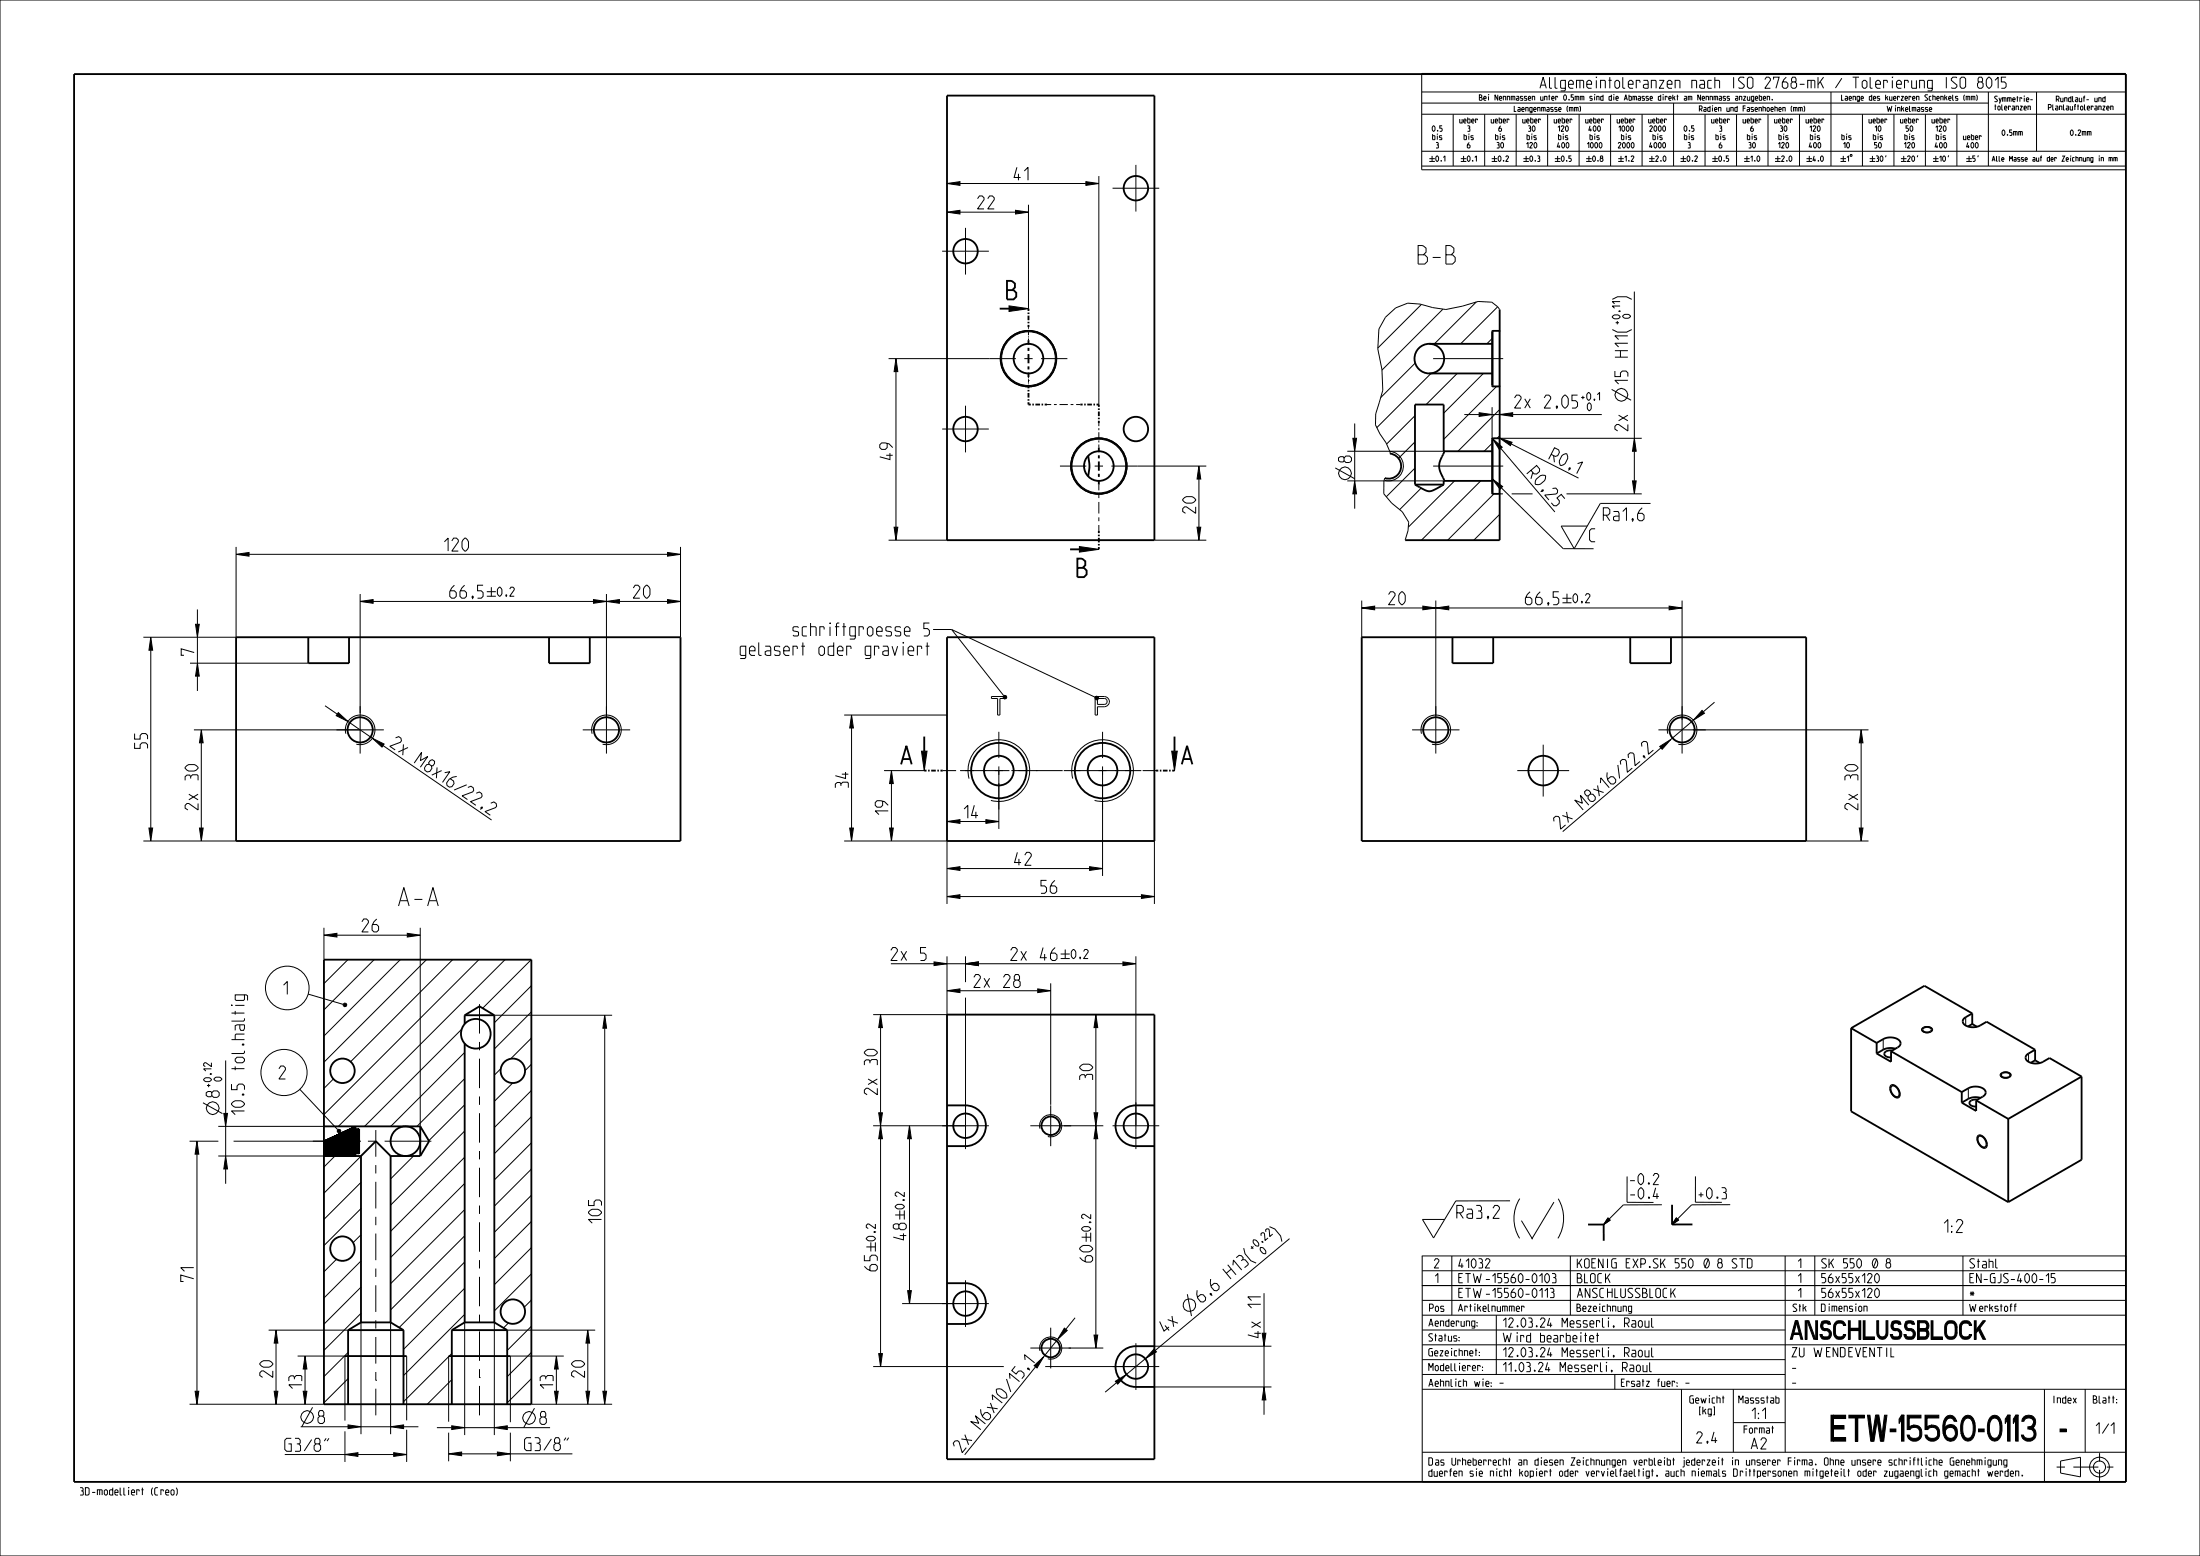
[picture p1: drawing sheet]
<svg xmlns="http://www.w3.org/2000/svg" width="594mm" height="420mm" viewBox="0 0 594 420" stroke-linecap="round" stroke-linejoin="round" font-family="sans-serif">
<g fill="#000">
<path d="M255.7 57.3l3.5-.5v1zM255.7 49.5l3.5-.5v1zM274.2 56.8l3.5 .5-3.5 .5zM293.2 49l3.5 .5-3.5 .5zM241.9 96.8l.5 3.5h-1zM272.4 82.6l5.3 .7-5.3 .8zM399.4 111.4l3.5 .5-3.5 .5zM403 118.4l2.6 2.3-.8 .7zM404.9 118.3l3.4 1.1-.5 .9zM404.9 111.9l3.5-.5v1zM441.3 118.3l.5 3.5h-1zM323.7 125.8l.5 3.5h-1z"/>
<path d="M365.8 129.8l.5 3.5h-1zM365.3 118.3h1l-.5 3.5zM402.9 129.2l2.8 2.1-.7 .7zM440.8 129.8h1l-.5 3.5zM63.7 149.6l3.5-.5v1zM180.2 149.1l3.5 .5-3.5 .5zM241.4 142.3h1l-.5 3.5zM291.4 147.5l5.3 .8-5.3 .7zM323.2 142.3h1l-.5 3.5zM40.7 172l.5 3.5h-1zM52.8 168.5h1l-.5 3.5zM53.3 179l.5 3.5h-1z"/>
<path d="M97.2 162.3l3.5-.5v1zM160.2 161.8l3.5 .5-3.5 .5zM163.7 162.3l3.5-.5v1zM180.2 161.8l3.5 .5-3.5 .5zM367.7 164.1l3.5-.5v1zM384.2 163.6l3.5 .5-3.5 .5zM387.7 164.1l3.5-.5v1zM450.7 163.6l3.5 .5-3.5 .5zM54.4 197l.5 3.5h-1zM91.3 192.4l2.6 2.3-3.1-1.5zM100.5 199.3l3.2 1.5-.6 .9zM229.9 193l.5 3.5h-1z"/>
<path d="M270.9 188l.3-.3 .4 .1 .2 .4-.2 .4-.4 .1-.3-.3zM295.7 188.2l.3-.3 .4 .1 .2 .4-.2 .4-.4 .1-.3-.3zM448.1 201.5l3-1.9-2.3 2.6zM459.5 191.8l.7 .7-3 1.9zM502.5 197l.5 3.5h-1zM240.7 208l.5 3.5h-1zM248.8 202.8h1.5l-.8 5.2zM316.4 202.8h1.5l-.8 5.2zM40.2 223.5h1l-.5 3.5zM53.9 223.5h1l-.5 3.5zM229.4 223.5h1l-.5 3.5zM240.2 223.5h1l-.5 3.5z"/>
<path d="M255.7 221.7l3.5-.5v1zM255.7 234.4l3.5-.5v1zM266.2 221.2l3.5 .5-3.5 .5zM294.2 233.9l3.5 .5-3.5 .5zM502 223.5h1l-.5 3.5zM87.5 252.4l3.5-.5v1zM110 251.9l3.5 .5-3.5 .5zM255.7 242l3.5-.5v1zM308.2 241.5l3.5 .5-3.5 .5zM92.7 271l.3-.2 .4 .1 .2 .3-.2 .4-.4 .1-.3-.2zM163.3 274l.5 3.5h-1zM237.8 273.9l.5 3.5h-1z"/>
<path d="M252.2 259.6l3.5 .5-3.5 .5zM255.7 267.4l3.5-.5v1zM260.7 260.1l3.5-.5v1zM280.2 266.9l3.5 .5-3.5 .5zM295.9 273.9l.5 3.5h-1zM303.2 259.6l3.5 .5-3.5 .5zM53.2 308l.5 3.5h-1zM60.9 312l.5 3.5h-1zM60.4 300.5h1l-.5 3.5zM91.1 305.1l.3-.3 .4 .1 .2 .4-.2 .4-.4 .1-.3-.3zM237.3 300.4h1l-.5 3.5zM237.8 303.9l.5 3.5h-1z"/>
<path d="M245.6 303.9l.5 3.5h-1zM295.4 300.4h1l-.5 3.5zM295.9 303.9l.5 3.5h-1zM434.2 328.8l.5 .6-1.7 1.1zM452.6 328.7l.6 .6-1.7 1.2zM74.5 359l.5 3.5h-1zM158.7 359l.5 3.5h-1zM245.1 348.4h1l-.5 3.5zM52.7 375.5h1l-.5 3.5zM74 375.5h1l-.5 3.5zM81.9 375.5h1l-.5 3.5zM82.4 366l.5 3.5h-1z"/>
<path d="M149.7 375.5h1l-.5 3.5zM150.2 366l.5 3.5h-1zM158.2 375.5h1l-.5 3.5zM162.8 375.5h1l-.5 3.5zM237.3 365.4h1l-.5 3.5zM287.4 358.5l.8 .6-2.6 2.4zM295.4 360.4h1l-.5 3.5zM301.1 372.8l3.1-1.8-2.4 2.6zM311.6 364.1l.6 .8-3 1.9zM340.8 359.9h1l-.5 3.5zM341.3 374.4l.5 3.5h-1zM93.1 392.6l3.5-.5v1z"/>
<path d="M94 384.6l3.5 .5-3.5 .5zM105.5 385.1l3.5-.5v1zM106.3 392.1l3.5 .5-3.5 .5zM121.1 392.4l3.5-.5v1zM122 384.9l3.5 .5-3.5 .5zM133.5 385.4l3.5-.5v1zM134.3 391.9l3.5 .5-3.5 .5z"/>
</g>
<g fill="none" stroke="#000" stroke-width=".27">
<path d="M0 0h594v420h-594zM383.9 19.8h190v26h-190zM383.9 30.8h190M383.9 27.8h153M383.9 24.8h190M392.4 30.8v14M400.9 30.8v14M409.4 30.8v14M417.9 30.8v14M426.4 30.8v14M434.9 30.8v14M443.4 30.8v14"/>
<path d="M451.9 27.8v17M460.4 30.8v14M468.9 30.8v14M477.4 30.8v14M485.9 30.8v14M494.4 24.8v20M502.9 30.8v14M511.4 30.8v14M519.9 30.8v14M528.4 30.8v14M536.9 24.8v20M549.9 24.8v16"/>
<path d="M255.7 57.3l3.5-.5v1zM255.7 49.5l3.5-.5v1zM259.2 57.3h15M259.2 49.5h34M274.2 56.8l3.5 .5-3.5 .5zM277.7 55.3v28M293.2 49l3.5 .5-3.5 .5zM296.7 47.5v61.7M383.9 44.8h190M383.9 40.8h190M385.9 42.8h1.5M385.9 43.6h1.5"/>
<path d="M386.7 42.1v1.5M387.8 42.3l.3-.2 .3 .4v.6l-.3 .5-.4-.5zM389.1 43.3l.1 .2zM389.7 42.5l.4-.4v1.5M394.4 42.8h1.5M394.4 43.6h1.5M395.2 42.1v1.5M396.3 42.3l.3-.2 .3 .4v.6l-.3 .5-.4-.5zM397.6 43.3l.1 .2zM398.2 42.5l.4-.4v1.5M402.8 42.8h1.5M402.8 43.6h1.5"/>
<path d="M403.5 42.1v1.5M404.8 42.1l.5 .4v.6l-.4 .5-.4-.5v-.6zM405.9 43.3l.1 .2zM406.5 42.4l.3-.3 .5 .2-.8 1.3h.8M411.3 42.8h1.5M411.3 43.6h1.5M412.1 42.1v1.5M413.2 42.3l.3-.2 .3 .4v.6l-.3 .5-.4-.5zM414.5 43.3l.1 .2zM415.1 42.1h.4l.2 .2-.2 .4M415.3 42.7l.4 .2v.6l-.6 .1M419.8 42.8h1.5"/>
<path d="M419.8 43.6h1.5M420.6 42.1v1.5M421.7 42.3l.3-.2 .3 .4v.6l-.3 .5-.4-.5zM423 43.3l.1 .2zM424.2 42.1h-.6v.6h.4l.2 .2v.5l-.2 .2h-.4M428.3 42.8h1.5M428.3 43.6h1.5M429 42.1v1.5M430.1 42.3l.3-.2 .4 .4v.6l-.4 .5-.4-.5zM431.4 43.3l.1 .2zM432.3 42.7l-.2-.4 .5-.2 .1 .2-.1 .4 .2 .2v.5l-.2 .2-.6-.2v-.5l.6-.2M436.9 42.8h1.5"/>
<path d="M436.9 43.6h1.5M437.7 42.1v1.5M438.7 42.5l.4-.4v1.5M439.8 43.3v.2zM440.4 42.4l.2-.3 .5 .2-.7 1.3h.7M445.3 42.8h1.5M445.3 43.6h1.5M446 42.1v1.5M447 42.4l.2-.3 .6 .2-.8 1.3h.8M448.4 43.3l.1 .2zM449.1 42.3l.4-.2 .3 .4v.6l-.3 .5-.5-.5zM453.8 42.8h1.5"/>
<path d="M453.8 43.6h1.5M454.5 42.1v1.5M455.6 42.3l.3-.2 .4 .4v.6l-.4 .5-.4-.5zM456.9 43.3l.1 .2zM457.5 42.4l.3-.3 .5 .2-.8 1.3h.8M462.3 42.8h1.5M462.3 43.6h1.5M463.1 42.1v1.5M464.2 42.3l.3-.2 .3 .4v.6l-.3 .5-.4-.5zM465.5 43.3l.1 .2zM466.7 42.1h-.6v.6h.4l.2 .2v.5l-.2 .2h-.4M470.9 42.8h1.5"/>
<path d="M470.9 43.6h1.5M471.7 42.1v1.5M472.7 42.5l.4-.4v1.5M473.8 43.3v.2zM474.5 42.3l.3-.2 .3 .4v.6l-.3 .5-.4-.5zM479.3 42.8h1.5M479.3 43.6h1.5M480 42.1v1.5M481 42.4l.2-.3 .6 .2-.8 1.3h.8M482.4 43.3l.1 .2zM483.1 42.3l.4-.2 .3 .4v.6l-.3 .5-.5-.5zM487.8 42.8h1.5"/>
<path d="M487.8 43.6h1.5M488.5 42.1v1.5M489.8 42.1l-.3 1.2h.8M490 42.8v.8M490.9 43.3l.1 .2zM491.6 42.3l.4-.2 .3 .4v.6l-.3 .5-.5-.5zM496.9 42.8h1.5M496.9 43.6h1.5M497.7 42.1v1.5M498.7 42.5l.4-.4v1.5M499.5 41.8l.4-.1 .1 .4-.3 .1zM504.8 42.8h1.5"/>
<path d="M504.8 43.6h1.5M505.6 42.1v1.5M506.6 42.1h.4l.2 .2-.2 .4M506.8 42.7l.4 .2v.6l-.6 .1M507.7 42.3l.4-.2 .3 .4v.6l-.3 .5-.5-.5zM509.2 41.9l-.1 .5M513.3 42.8h1.5M513.3 43.6h1.5M514 42.1v1.5M515 42.4l.2-.3 .6 .2-.8 1.3h.8M516.3 42.3l.3-.2 .3 .4v.6l-.3 .5-.4-.5zM517.8 41.9l-.2 .5"/>
<path d="M521.9 42.8h1.5M521.9 43.6h1.5M522.7 42.1v1.5M523.7 42.5l.4-.4v1.5M524.6 42.3l.4-.2 .3 .4v.6l-.3 .5-.5-.5zM526.1 41.9l-.1 .5M530.9 42.8h1.5M530.9 43.6h1.5M531.6 42.1v1.5M533.3 42.1h-.7v.6h.5l.2 .2v.5l-.2 .2h-.5M534.1 41.9l-.1 .5M441.3 78.7v39.6"/>
<path d="M241.9 96.8l.5 3.5h-1zM272.4 82.6l5.3 .7-5.3 .8zM274.3 96.8h-34.4M276.6 96.8h2.2M277.7 88.3v.5M277.7 89v.3M277.7 89.6v.9M277.7 90.8v.3M277.7 91.4v.4M281.1 96.8h7.1M382.1 98l-9.3 9.3M383.8 82.2l-11.8 11.7"/>
<path d="M389.6 83.4l-16.5 16.5M398.6 81.5l-11.3 11.3M402.9 91.4l-1.5 1.4M403.1 89.3v15M404.4 82.8l-10 10M404.4 82.8l-1.6-1.2-3.7-.2-4.3 1.2-4.4 .9-3.6-.5-3.4-.9-3.3-.3-3.3 1.3-2.7 2.5-1.8 3.2-.3 5.4 1.1 5.5 .3 5.6-2 6.4v3l1.2 2.4 1.6 2.4 1.1 2.6v.3M404.4 82.8l.5 .7M404.8 89.3v15M241.9 100.3v42M277.7 102.7h.1M277.7 101.8v.3M277.7 102.3v.2"/>
<path d="M277.7 102.7v.6M277.7 103.5v.2M277.7 103.9v.3M282.7 109.2h1.1M284.6 109.2h.7M286.1 109.2h2.2M289.1 109.2h.7M290.6 109.2h1.1M296.7 114.2v.8M296.7 115.6v.5M296.7 116.7v1.6M296.7 118.9v.5"/>
<path d="M296.7 120v.8M365.3 118.3h1l-.5 3.5zM365.8 114.3v4M382 112.2l-7.6 7.7M382 119.3l-4.4 4.4M386.4 100.8l-14.7 14.6M393.4 100.8l-8.4 8.4M395.4 111.9h4M399.4 111.4l3.5 .5-3.5 .5zM400.5 100.8l-10.7 10.7M402.9 119.7l-2.2 2.1M402.9 111.9h2"/>
<path d="M402.9 109.9v8.7M403 118.4l2.6 2.3-.8 .7zM403.1 118.3v15M404.1 104.3l-14.3 14.3M404.8 118.3v15M404.9 118.3l3.4 1.1-.5 .9zM404.9 111.9l3.5-.5v1zM404.9 110.5l-11.2 11.3M404.9 117.6l-.7 .7M404.9 118.3h38.4M408 119.8l18.2 9.3M408.4 111.9h24.1"/>
<path d="M435.1 105.1l5.3 2.9M437 112.1l2.5 1.5M439.5 114.6v1.7l-2.5-1.7h-.5l-.5 .5v.7l.8 .5M439.5 112.1l-2.5 1.5M441.3 118.3l.5 3.5h-1zM286.2 125.8h7.1M295.6 125.8h2.2M296.7 130.8v1.6M296.7 133.4v1M296.7 135.5v3.1M296.7 139.6v1.1M300.1 125.8h25.6"/>
<path d="M323.7 125.8l.5 3.5h-1zM323.7 129.3v13M360.5 126.3l5.3 2.9M363.8 129.8h26M363.8 121.8h26M365.8 129.8l.5 3.5h-1zM365.8 121.8v8M365.8 133.3v4M373.9 129l-.2 .8-.1 3.5 2.1 2.5 2.9 2.4 1.8 2.7-.2 2.4-.8 2.5M375.2 121.8a4 4 0 0 1 3.7 4.7 4 4 0 0 1-5 3.2M382 126.3l-7.7 7.8M383.7 131.8l-5.8 5.8"/>
<path d="M392.7 129.8l-12.5 12.5M399.8 129.8l-16 16M402.9 129.2l2.8 2.1-.7 .7zM402.9 129.2v.6M403.4 133.3l-12.5 12.5M404.9 138.8l-7 7M404.9 133.3h.9M405.2 121l14.6 17.2M405.4 131.7l16.7 16.4h8.2M408.1 133.3h5.7M423 133.3h20.3M440.8 129.8h1l-.5 3.5z"/>
<path d="M441.3 121.8v8M445.6 135.9h-13.5l-7.1 12.2-3.5-6.1h7.1M63.7 149.6l3.5-.5v1zM63.7 147.6v24.4h-25M67.2 149.6h113M131.4 159.7h2.5M180.2 149.1l3.5 .5-3.5 .5zM183.7 147.6v24.4M239.9 145.8h15.8M241.4 142.3h1l-.5 3.5zM291.4 147.5l5.3 .8-5.3 .7zM296.7 141.7v1.6"/>
<path d="M311.7 145.8h14M323.2 142.3h1l-.5 3.5zM40.7 172l.5 3.5h-1zM40.7 175.5v48M51.3 179h31.9M52.8 168.5h1l-.5 3.5zM53.3 179l.5 3.5h-1zM53.3 164.5v4M53.3 172v7M97.2 162.3l3.5-.5v1zM97.2 160.3v32.2M97.2 162.3h66.5"/>
<path d="M131.4 160.9h2.5M160.2 161.8l3.5 .5-3.5 .5zM163.7 162.3l3.5-.5v1zM163.7 160.3v34.1M167.2 162.3h13M180.2 161.8l3.5 .5-3.5 .5zM367.7 164.1l3.5-.5v1zM367.7 162.1v9.9M367.7 164.1h20M384.2 163.6l3.5 .5-3.5 .5zM387.7 164.1l3.5-.5v1zM387.7 162.1v31.2"/>
<path d="M391.2 164.1h59.5M421.9 161.5h2.4M421.9 162.7h2.4M450.7 163.6l3.5 .5-3.5 .5zM454.2 162.1v32.2M52.4 197h44.8M53.3 182.5v4M54.4 197l.5 3.5h-1zM87.8 190.5l3.3 2.3M91.3 192.4l2.6 2.3-3.1-1.5zM93.4 198a4 4 0 0 1 3.5-5 4 4 0 0 1 4.3 4.4 4 4 0 0 1-5 3.5M93.9 194.7l6.6 4.6"/>
<path d="M100.5 199.3l3.2 1.5-.6 .9zM159.9 198a4 4 0 0 1 3.5-5 4 4 0 0 1 4.3 4.4 4 4 0 0 1-5 3.5M227.9 193h27.8M229.9 193l.5 3.5h-1zM229.9 196.5v27M267.7 188h3.9v.5h-1.6v4.5h-.6v-4.5h-1.7zM270.9 188l.3-.3 .4 .1 .2 .4-.2 .4-.4 .1-.3-.3zM271 187.8l-14.1-17.9 38.8 18.3M295.7 188.2l.3-.3 .4 .1 .2 .4-.2 .4-.4 .1-.3-.3zM295.7 188h2.5a1.38 1.38 0 0 1 1.4 1.4 1.38 1.38 0 0 1-1.4 1.4h-1.9v2.2h-.6zM296.3 188.5h2a.82 .82 0 0 1 .6 .8 .82 .82 0 0 1-.6 .8h-2zM383.8 198a4 4 0 0 1 3.5-5 4 4 0 0 1 4.3 4.4 4 4 0 0 1-5 3.5"/>
<path d="M450.3 198a4 4 0 0 1 3.5-5 4 4 0 0 1 4.3 4.4 4 4 0 0 1-5 3.5M457.1 197h47.4M457.2 194.4l-6.1 5.2M459.5 191.8l.7 .7-3 1.9zM462.9 189.5l-3 2.6M502.5 197l.5 3.5h-1zM54.4 200.5v23M103.4 201.2l29.3 20.1M238.7 208h10.8M240.7 208l.5 3.5h-1zM240.7 211.5v12M248.8 202.8h1.5l-.8 5.2z"/>
<path d="M254.5 208h3.6M260.5 208h2.4M261.6 210.2a8.3 8.3 0 0 1 7.4-10.5 8.3 8.3 0 0 1 9 9 8.3 8.3 0 0 1-10.5 7.4M265.3 208h7.2M269.7 208v15.7M274.9 208h2.4M279.7 208h7.2M289.3 208h2.4M289.6 210.2a8.3 8.3 0 0 1 7.4-10.5 8.3 8.3 0 0 1 9 9 8.3 8.3 0 0 1-10.5 7.4M294.1 208h7.2M297.7 208v28.4M303.7 208h2.4"/>
<path d="M308.5 208h3.6M316.4 202.8h1.5l-.8 5.2zM448.1 201.5l3-1.9-2.3 2.6zM448.5 201.9l-26.6 22.6M502.5 200.5v23M38.7 227h25M40.2 223.5h1l-.5 3.5zM53.9 223.5h1l-.5 3.5zM227.9 227h27.8v17M229.4 223.5h1l-.5 3.5zM240.2 223.5h1l-.5 3.5zM255.7 221.7l3.5-.5v1z"/>
<path d="M255.7 234.4l3.5-.5v1zM259.2 234.4h35M259.2 221.7h7M266.2 221.2l3.5 .5-3.5 .5zM294.2 233.9l3.5 .5-3.5 .5zM311.7 227v17M487.7 227h16.8M502 223.5h1l-.5 3.5zM87.5 252.4l3.5-.5v1zM87.5 250.4v8.6M91 252.4h19M93.9 259l-6.4 6.5"/>
<path d="M101 259l-13.5 13.6M108.1 259l-20.6 20.6M110 251.9l3.5 .5-3.5 .5zM113.5 250.4v53.6M115.1 259l-27.6 27.7M122.2 259l-27.5 27.6M129.3 259l-41.8 41.9M136.4 259l-45 45M143.4 259l-13.1 13.1M252.2 259.6l3.5 .5-3.5 .5zM255.7 242l3.5-.5v1zM255.7 258.1v15.8h-19.9"/>
<path d="M259.2 242h49M260.7 258.1v7M286.4 257.5h2.4M286.4 258.7h2.4M287.6 256.3v2.4M303.2 259.6l3.5 .5-3.5 .5zM306.7 258.1v45.8M308.2 241.5l3.5 .5-3.5 .5zM83.2 268.3l9.5 2.8M92.7 271l.3-.2 .4 .1 .2 .3-.2 .4-.4 .1-.3-.2zM124.7 277.8l-26.3 26.2M133.5 274h31.8"/>
<path d="M143.5 266.1l-10 10M143.5 273.1l-10 10M163.3 274l.5 3.5h-1zM163.3 277.5v98M237.8 273.9l.5 3.5h-1zM237.8 277.4v23M240.5 260.1h20.2M255.7 267.4l3.5-.5v1zM259.2 267.4h21M260.7 260.1l3.5-.5v1zM260.7 269.3v30.5M264.2 260.1h39"/>
<path d="M280.2 266.9l3.5 .5-3.5 .5zM283.7 265.4v32.8M295.9 273.9l.5 3.5h-1zM295.9 277.4v23M519.1 277.5l.7-.4h1.1l.7 .4 .2 .6-.7 .6h-1.4l-.8-.6zM530.7 274.6v2.2M54.8 297.7l5.3 2.9M60.9 286.3v14.2M81 294l10.2 10.9M90 291.2l-2.5 2.6M125.5 284.1l-20 19.9M125.5 291.1l-12.9 12.9"/>
<path d="M125.5 298.2l-9.7 9.7M135.2 288.5l-1.7 1.7M138.4 292.3l-4.9 5M143.5 280.2l-5.6 5.6M143.5 287.3l-1.7 1.7M143.5 294.4l-10 10M508.5 280.5v2.8M510.5 293l.4-.2h.5l1 .9 .6 1.4v.9l-.4 .3-1-.1-.9-1-.4-1.1zM531.4 293.8v2.8M540.3 289.7l.7-.3h1.1l.8 .4 .1 .6-.6 .5-1.5 .1-.8-.6zM547.7 284.4v2.2M51.2 308h7.8"/>
<path d="M53.2 308l.5 3.5h-1zM53.2 311.5v64M58.9 312h28.6M58.9 304h28.6M60.4 300.5h1l-.5 3.5zM60.9 312l.5 3.5h-1zM60.9 304v8M60.9 315.5v4M63.1 308h34.4M87.5 309.2l9.5-4.5-9.5 4.6M90.4 312l-2.9 3M91.1 305.1l.3-.3 .4 .1 .2 .4-.2 .4-.4 .1-.3-.3z"/>
<path d="M96 304l-8.5 4M96 304.1l-8.5 4M96 304.1l-8.5 4.1M96 304.2l-8.5 4M96 304.3l-8.5 4M96 304.4l-8.5 4M96 304.4l-8.5 4.1M96 304.5l-8.5 4M96 304.6l-8.5 4M96 304.7l-8.5 4M96 304.7l-8.5 4.1M96 311.4l-1.5 .6"/>
<path d="M96 311.4l-1.3 .6M96 311.5l-1.2 .5M96 311.6l-1 .4M96 311.7l-.8 .3M96 311.7l-.7 .3M96 311.8l-.5 .2M96 311.9l-.4 .1M96 312h-.2M96 312h.1M97 304.9l-9.5 4.5M97 305l-9.5 4.5M97 305.1l-9.5 4.5"/>
<path d="M97 305.2l-9.5 4.5M97 305.3l-9.5 4.5M97 305.4l-9.5 4.5M97 305.5l-9.5 4.5M97 305.6l-9.5 4.5M97 305.7l-9.5 4.5M97 305.8l-9.5 4.5M97 305.9l-9.5 4.5M97 306l-9.5 4.5M97 306.1l-9.5 4.5M97 306.2l-9.5 4.5M97 306.3l-9.5 4.5"/>
<path d="M97 306.4l-9.5 4.5M97 306.5l-9.5 4.5M97 306.6l-9.5 4.5M97 306.7l-9.5 4.5M97 306.8l-9.5 4.5M97 306.9l-9.5 4.5M97 307l-9.5 4.5M97 307.1l-9.5 4.5M97 307.2l-9.5 4.5M97 307.3l-9.5 4.5M97 307.4l-9.5 4.5M97 307.5l-9.5 4.5"/>
<path d="M97 307.6l-9.5 4.4M97 307.7l-9.4 4.3M97 307.8l-9.2 4.2M97 307.8l-9 4.2M97 307.9l-8.9 4.1M97 308l-8.7 4M97 308.1l-8.5 3.9M97 308.1l-8.4 3.9M97 308.2l-8.2 3.8M97 308.3l-8.1 3.7M97 308.4l-7.9 3.6M97 308.4l-7.8 3.6"/>
<path d="M97 308.5l-7.6 3.5M97 308.6l-7.4 3.4M97 308.7l-7.3 3.3M97 308.7l-7.1 3.3M97 308.8l-7 3.2M97 308.9l-6.8 3.1M97 309l-6.6 3M97 309l-6.5 3M97 309.1l-6.3 2.9M97 309.2l-6.2 2.8M97 309.3l-6 2.7M97 309.3l-5.8 2.7"/>
<path d="M97 309.4l-5.7 2.6M97 309.5l-5.5 2.5M97 309.6l-5.4 2.4M97 309.6l-5.2 2.4M97 309.7l-5 2.3M97 309.8l-4.9 2.2M97 309.8l-4.7 2.2M97 309.9l-4.6 2.1M97 310l-4.4 2M97 310.1l-4.2 1.9M97 310.1l-4.1 1.9M97 310.2l-3.9 1.8"/>
<path d="M97 310.3l-3.8 1.7M97 310.4l-3.6 1.6M97 310.4l-3.4 1.6M97 310.5l-3.3 1.5M97 310.6l-3.1 1.4M97 310.7l-3 1.3M97 310.7l-2.8 1.3M97 310.8l-2.6 1.2M97 310.9l-.9 .4M97 311l-.7 .3M97 311l-.6 .3M97 311.1l-.4 .2"/>
<path d="M97 311.2l-.3 .1M97 311.3h-.2M97.5 312.1l-10 10M97.5 319.1l-10 10M111.6 312l-6.1 6.2M125.5 305.3l-20 20M125.5 312.4l-20 20M125.5 319.4l-20 20M143.5 301.4l-10 10M143.5 308.5l-10 10M143.5 315.6l-10 10M235.8 303.9h24.9"/>
<path d="M237.3 300.4h1l-.5 3.5zM237.8 303.9l.5 3.5h-1zM237.8 303.9v65M245.6 303.9l.5 3.5h-1zM245.6 307.4v41M280.8 304.6a3 3 0 0 1 2.6-3.7 3 3 0 0 1 3.3 3.2 3 3 0 0 1-3.8 2.7M287.2 303.9h10.7M295.4 300.4h1l-.5 3.5zM295.9 303.9l.5 3.5h-1zM295.9 303.9v60M439.3 317.5v7l7.1 .1M457.8 317.5v7h7.1"/>
<path d="M534 306.6l.4-.3 .5 .1 1 .8 .6 1.4v.9l-.3 .4-1-.1-1-1-.4-1.1zM90.8 339.9l-3.3 3.4M97.5 326.2l-10 10M97.5 333.3l-2.2 2.1M125.5 326.5l-20 20M125.5 333.6l-20 20M143.5 322.6l-10 10M143.5 329.7l-10 10M143.5 336.8l-10 10M235.1 335.3v2.5M236.4 335.3v2.5M241.7 327.9h2.5"/>
<path d="M242.9 326.7v2.5M244.2 326.7v2.5M292 333.9h2.5M293.3 332.7v2.5M294.5 332.7v2.5M340.5 333.6v-.6l.3-.3 .4 .1 .2 .2 .2 1.8 .8-.6M341.8 332.5l-.1-.5 .4-.3h.4l.2 .3 .1 1.8 .8-.7M348.2 334.3l-36.3 30.2M383.9 339h190.2M384 339v61h190v-61M392 339v16M407.7 324.1l-14.6 .1-6 10-3-5h6"/>
<path d="M410.3 323.5a10.1 10.1 0 0 0 0 10.8M410.8 329.5l3 5M419.6 324.5l-6 10M420.7 323.6a10.3 10.3 0 0 1-.1 10.7M424 339v16M434.2 328.8l.5 .6-1.7 1.1zM448.7 325.2h-10.4l-5.3 5.3M452.6 328.7l.6 .6-1.7 1.2zM467.2 325.2h-10.5l-5.2 5.3M482 339v53M490 339v16M530 339v16"/>
<path d="M72.5 359h21.5M74.5 359l.5 3.5h-1zM97.5 340.4l-10 10M97.5 347.4l-10 10M97.5 354.5l-10 10M97.5 356.9v30.2M105.5 356.9v30.2M125.5 340.6l-17.7 17.7M125.5 347.7l-16.6 16.5M125.5 354.8l-16.6 16.5M125.5 356.9v30.5M133.5 356.9v30.5"/>
<path d="M136.9 359h23.8M137.3 357.1l-1.3 1.3M143.5 343.9l-10 10M143.5 350.9l-2 2M143.5 358l-6.6 6.5M158.7 359l.5 3.5h-1zM243.6 351.9h17.1M245.1 348.4h1l-.5 3.5zM287.4 358.5l.8 .6-2.6 2.4zM290.3 355.7l-2.5 3.1M313.1 356.7l1.2 2.6 1.3-1.1M314.5 357.8l1.2 1.3"/>
<path d="M315.3 356.2l2.7 1M316.4 355.2l.5 2.9M320.6 349.3l1.1 5.9M340.8 359.9h1l-.5 3.5zM341.3 349.1v10.8M383.9 347h190.2M384 343h190M384 359h98M384 355h190M384 351h190M404 355v16M51.2 379h36.3"/>
<path d="M52.7 375.5h1l-.5 3.5zM74 375.5h1l-.5 3.5zM74.5 362.5v13M80.4 366h12.7v17.5M81.9 375.5h1l-.5 3.5zM82.4 366l.5 3.5h-1zM84.4 379.9l-2.9 5.2M94 365l-6.5 6.6M94 372.1l-6.5 6.5M109.8 366v17.4M121.1 366v17.7M122 365.3l-13.1 13.1"/>
<path d="M122 372.4l-6.6 6.6M143.5 365.1l-6.6 6.5M143.5 372.1l-6.6 6.6M143.5 379h21.8M149.7 375.5h1l-.5 3.5zM150.2 366l.5 3.5h-1zM152.2 366h-14.4v17.9M158.2 375.5h1l-.5 3.5zM158.7 362.5v13M162.8 375.5h1l-.5 3.5zM235.8 368.9h35.2M237.3 365.4h1l-.5 3.5z"/>
<path d="M279.6 368.9l-19.1 23.8M280.8 364.6a3 3 0 0 1 2.6-3.7 3 3 0 0 1 3.3 3.2 3 3 0 0 1-3.8 2.7M282.2 368.9h24.5M285.6 361.5l-3.8 4.7M288.5 363.9h9.4M295.4 360.4h1l-.5 3.5zM301.1 372.8l3.1-1.8-2.4 2.6zM301.5 373.2l-3.1 2.6M309.2 366.8l-5 4.2M311.6 364.1l.6 .8-3 1.9zM311.7 374.4h31.6M311.7 363.4h31.6"/>
<path d="M341.3 374.4l.5 3.5h-1zM341.3 363.4v11M341.3 377.9v4M384 375h190M384 371h98M384 367h98M384 363h190M436 371v4M454 375v17M468 375v17M552 375v25M563 375v17"/>
<path d="M76.9 392.6h16.2M81.2 385.1h12.8M93.1 392.6l3.5-.5v1zM93.1 386.3v8.3M94 384.6l3.5 .5-3.5 .5zM96.6 392.6h9.7M97.5 385.1h8M105.5 385.1l3.5-.5v1zM106.3 392.1l3.5 .5-3.5 .5zM109 385.1h4M109.8 385.9v8.7M118 385.4h4"/>
<path d="M121.1 392.4l3.5-.5v1zM121.1 386.7v7.7M122 384.9l3.5 .5-3.5 .5zM124.6 392.4h9.7M125.5 385.4h8M133.5 385.4l3.5-.5v1zM134.3 391.9l3.5 .5-3.5 .5zM137 385.4h11.5M137.8 386.7v7.7M137.8 392.4h16.7M144.3 380.1l-2.9 5.3M384 392h190"/>
<path d="M556.4 394.4l5.3-1.1v5.3l-5.3-1z"/>
<circle cx="277.7" cy="96.8" r="7.6"/>
<circle cx="277.7" cy="96.8" r="7.3"/>
<circle cx="437.8" cy="106.6" r="1.72"/>
<circle cx="296.7" cy="125.8" r="7.6"/>
<circle cx="296.7" cy="125.8" r="7.3"/>
<circle cx="363.1" cy="127.8" r="1.72"/>
<circle cx="77.6" cy="266.7" r="5.9"/>
<circle cx="57.4" cy="299.2" r="1.72"/>
<circle cx="76.7" cy="289.5" r="6.2"/>
<circle cx="321.1" cy="352.3" r="1.72"/>
<circle cx="82.9" cy="382.5" r="1.72"/>
<circle cx="142.8" cy="382.7" r="1.72"/>
<circle cx="566.9" cy="396" r="2.66"/>
<circle cx="566.9" cy="396" r="1.64"/>
</g>
<g fill="none" stroke="#000" stroke-width=".5">
<path d="M20 20h554v380h-554zM255.7 25.8h56v120h-56zM271.9 78.3h1.4l.7-.7v-1.1l-.7-.6-1.4-.1v5h1.8l.7-.7v-1.1l-.7-.7h-.4M269.9 83.3h2.5M277.7 83.3v.6M277.7 84.4v.4M277.7 85.2v1.2M277.7 86.9v.4M277.7 87.7v.6M277.7 91.8v1.3M277.7 93.9v.8M277.7 95.6v2.5"/>
<path d="M277.7 98.9v.8M385.9 92.8h17M404.9 89.2l-1.8 .1-.2 .3v14.5l.2 .2 1.8 .1M404.9 83.5v62.3h-25.5M277.7 100.6v1.2M277.7 104.2v.6M277.7 105.2v.5M277.7 106.1v1.2M277.7 107.7v.5M277.7 108.6v.6h.6M278.7 109.2h.4M279.6 109.2h1.2"/>
<path d="M281.2 109.2h.4M282.1 109.2h.6M291.7 109.2h.6M292.7 109.2h.4M293.6 109.2h1.2M295.2 109.2h.4M296.1 109.2h.6v.6M296.7 110.2v.5M296.7 111.1v1.2M296.7 112.7v.5M296.7 113.6v.6M385.9 100.8h17"/>
<path d="M404.9 118.2l-1.8 .1-.2 .3v14.5l.2 .2 1.8 .1M293.8 123a11.4 11.4 0 0 1 0 5.6M296.7 120.8v1.3M296.7 122.9v.8M296.7 124.6v2.5M296.7 127.9v.8M296.7 129.6v1.2M375.3 122.4a3.4 3.4 0 0 1 2.9 4.1 3.4 3.4 0 0 1-4.3 2.5M382 130.8l1.6 .9a3.2 3.2 0 0 0 3.7 .5l2.5-1.4M382 130.8h7.8M389.8 121.8l.1 .2a6.5 6.5 0 0 0-1 5.4l.9 2v.4M389.8 121.8v-12.6h-7.8v21.6"/>
<path d="M389.8 129.8h13.1M389.8 121.8h13.1M389.8 129.8v1M288.9 148.3h2.5M290.9 153.3h1.4l.7-.7v-1.1l-1-.7h-1.1v5h1.8l.7-.7v-1.1l-.7-.7h-.4M296.7 143.3v.6M296.7 144.3v.4M296.7 145.2v1.2M296.7 146.8v.4M296.7 147.7v.6M63.7 172h120v55h-120zM83.2 172v7h11v-7"/>
<path d="M148.2 172v7h11v-7M255.7 172h56v55h-56zM367.7 172h120v55h-120zM392.2 172v7h11v-7M440.2 172v7h11v-7M249.5 198.8v4M317.1 198.8v4M243.3 206.3l1.4-5 1.5 5M243.8 204.9h1.9M249.5 208h.7M250.6 208h.4M251.4 208h1.3"/>
<path d="M253.1 208h.4M253.9 208h.6M312.1 208h.6M313.2 208h.4M314 208h1.2M315.7 208h.4M316.5 208h.6M319.1 206.3l1.4-5 1.4 5M319.6 204.9h1.9M87.5 259h56v120h-56zM125.5 274l4-2.4 4 2.4M125.5 274v2.4"/>
<path d="M125.5 274h8M133.5 274v82.9M255.7 273.9h56v120h-56zM499.8 277.5v22.5l42.4 24.5M499.8 277.5l6.9 4M519.2 277.6l.2-.2a1.27 1.27 0 0 1 2.1 .7l-.3 .3a1.27 1.27 0 0 1-2.1-.7zM532.5 273.5l-1.8 1.1a1.26 1.26 0 0 0-.7 1.3 1.26 1.26 0 0 0 1.1 1.1 4.4 4.4 0 0 0 3.5-.2l1.8-1 13.1 7.5M532.5 273.5l-12.9-7.4-19.8 11.4M532.5 276.4l-1.2 .7M532.5 273.5v2.9M532.5 276.4l1.3 .7M125.5 281.7v75.2"/>
<path d="M255.7 298.4h5a5.5 5.5 0 0 1 5.5 5.5 5.5 5.5 0 0 1-5.5 5.5h-5M311.7 298.4h-5a5.5 5.5 0 0 0-5.5 5.5 5.5 5.5 0 0 0 5.5 5.5h5M506.7 281.5l1.8-1a3.5 3.5 0 0 1 4.6 .9v.5l-.3 .5-2.2 1.4M506.7 281.5v2.9M510.6 283.8v2.8l-3.9-2.2M510.6 283.8l19.1 11M510.7 293.2a1.42 1.42 0 0 1 1.9 1.2 1.02 1.02 0 0 1-.5 1.7 2.2 2.2 0 0 1-1.4-2.9zM510.9 283.6a1.55 1.55 0 0 0-2.1 1 1.55 1.55 0 0 0 1.8 .8M511.7 283.1a4.4 4.4 0 0 0-3.2 .2l-1.8 1.1M529.7 294.8l1.7-1a3.5 3.5 0 0 1 4.7 .9v.5l-.4 .5-2.1 1.3M529.7 294.8v2.8M533.6 297v2.9l-3.9-2.3"/>
<path d="M533.6 297l8.6 5M533.9 296.8a1.55 1.55 0 0 0-2.2 1 1.55 1.55 0 0 0 1.9 .9M534.7 296.3a4.4 4.4 0 0 0-3.3 .3l-1.7 1M540.5 289.8l.1-.1a1.27 1.27 0 0 1 2.1 .7l-.3 .3a1.27 1.27 0 0 1-2.1-.7zM549.5 283.3l-1.8 1.1a1.26 1.26 0 0 0-.8 1.3 1.26 1.26 0 0 0 1.2 1.1 4.4 4.4 0 0 0 3.5-.2l1.8-1 8.6 5M549.5 286.2l-1.2 .7M549.5 286.2l1.3 .7M549.5 283.3v2.9M562 290.6l-19.8 11.4M562 290.6v22.4l-19.8 11.5M87.5 312h10M87.5 304h26"/>
<path d="M96 304v.8l1-.1v6.6h-1v.7M97.5 312l4-4 4 4M97.5 312v44.9M105.5 312v44.9M105.5 312h8M113.5 304l2.4 4-2.4 4M113.5 304v8M534.2 306.8a1.42 1.42 0 0 1 2 1.2 1.02 1.02 0 0 1-.6 1.7 2.2 2.2 0 0 1-1.4-2.9zM542.2 302v22.5M428.8 330.5h4.2v4.4M451.5 325.2v5.3h5.5M94 359h14.9"/>
<path d="M94 359v20M97.5 356.9h8M97.5 356.9l-3.5 2.1M105.5 356.9l3.4 2.1M108.9 359v20M122 359h14.9M122 359v20M125.5 356.9h8M125.5 356.9l-3.5 2.1M133.5 356.9l3.4 2.1M136.9 359v20M255.7 346.4h5a5.5 5.5 0 0 1 5.5 5.5 5.5 5.5 0 0 1-5.5 5.5h-5"/>
<path d="M93.1 366h16.7M121.1 366h16.7M311.7 363.4h-5a5.5 5.5 0 0 0-5.5 5.5 5.5 5.5 0 0 0 5.5 5.5h5"/>
<circle cx="306.7" cy="50.8" r="3.3"/>
<circle cx="260.7" cy="67.8" r="3.3"/>
<circle cx="277.7" cy="96.8" r="7.5"/>
<circle cx="277.7" cy="96.8" r="4"/>
<circle cx="385.9" cy="96.8" r="4"/>
<circle cx="260.7" cy="115.8" r="3.3"/>
<circle cx="306.7" cy="115.8" r="3.3"/>
<circle cx="296.7" cy="125.8" r="7.5"/>
<circle cx="296.7" cy="125.8" r="4"/>
<circle cx="97.2" cy="197" r="3.4"/>
<circle cx="163.7" cy="197" r="3.4"/>
<circle cx="387.7" cy="197" r="3.4"/>
<circle cx="454.2" cy="197" r="3.4"/>
<circle cx="269.7" cy="208" r="7.5"/>
<circle cx="269.7" cy="208" r="4"/>
<circle cx="297.7" cy="208" r="7.5"/>
<circle cx="297.7" cy="208" r="4"/>
<circle cx="416.7" cy="208" r="4"/>
<circle cx="128.5" cy="279" r="4"/>
<circle cx="92.5" cy="289" r="3.3"/>
<circle cx="138.5" cy="289" r="3.3"/>
<circle cx="109.5" cy="308" r="4"/>
<circle cx="260.7" cy="303.9" r="3.3"/>
<circle cx="283.7" cy="303.9" r="2.5"/>
<circle cx="306.7" cy="303.9" r="3.3"/>
<circle cx="92.5" cy="337" r="3.3"/>
<circle cx="138.5" cy="354" r="3.3"/>
<circle cx="260.7" cy="351.9" r="3.3"/>
<circle cx="283.7" cy="363.9" r="2.5"/>
<circle cx="306.7" cy="368.9" r="3.3"/>
</g>
<path d="M555.3 396h15.3M566.9 392.2v7.5" fill="none" stroke="#000" stroke-width=".27" stroke-dasharray="2.3 2.3 6.8 2.3" stroke-linecap="butt"/>
<!-- layer: ACHSEN -->
<g fill="none" stroke="#000" stroke-width=".27">
<path d="M300.4 50.8h12.6M306.7 44.5v12.6M254.4 67.8h12.6M260.7 61.5v12.6M386.9 96.8h19M254.4 115.8h12.6M260.7 109.5v12.6M386.9 125.8h19M90.8 197h12.8M97.2 190.6v12.8M157.3 197h12.8M163.7 190.6v12.8"/>
<path d="M269.7 197.5v7.1M297.7 197.5v7.1M381.3 197h12.8M387.7 190.6v12.8M447.8 197h12.8M454.2 190.6v12.8M259.2 208h7.1M268.6 208h2.2M269.7 206.9v2.2M269.7 211.4v7.1M273.1 208h7.1M287.2 208h7.1"/>
<path d="M296.6 208h2.2M297.7 206.9v2.2M297.7 211.4v7.1M301.1 208h7.1M409.7 208h14M416.7 201v14M129.5 271v8M129.5 281.2v2.3M129.5 285.8v7.9M129.5 296v2.2M260.7 297.6v12.6M283.7 298.4v11"/>
<path d="M306.7 297.6v12.6M84.5 308h12.6M99.3 308h2.3M101.5 305v7.2M101.5 314.5v2.2M101.5 319v7.2M103.9 308h12.6M129.5 300.5v7.9M129.5 310.7v2.2M129.5 315.2v7.9M254.4 303.9h12.6M278.2 303.9h11"/>
<path d="M300.4 303.9h12.6M101.5 328.4v2.3M101.5 333v7.1M129.5 325.4v2.3M129.5 329.9v8M101.5 342.4v2.3M101.5 346.9v7.2M101.5 356.4v2.2M129.5 340.1v2.3M129.5 344.6v8M129.5 354.8v2.3M129.5 359.4v7.9"/>
<path d="M254.4 351.9h12.6M260.7 345.6v12.6M283.7 358.4v11M101.5 372.6h.1M101.5 360.9v7.2M101.5 370.3v2.3M101.5 374.8v7.2M129.5 371.8h.1M129.5 369.6v2.2M129.5 374.1v7.9M278.2 363.9h11M300.4 368.9h12.6"/>
<path d="M306.7 362.6v12.6"/>
</g>
<g font-size="9.1">
<text x="468.7" y="389">ETW-15560-0113</text>
<text x="554.4" y="389">-</text>
</g>
<g font-size="6.5">
<text x="382.6" y="71.3">B-B</text>
<text x="108.1" y="244.6">A-A</text>
<text x="483.4" y="361.5">ANSCHLUSSBLOCK</text>
</g>
<g font-size="6.4">
<text x="440.2" y="80.8" transform="rotate(-90 440.2 80.8)">)</text>
<text x="440.2" y="89.7" transform="rotate(-90 440.2 89.7)">(</text>
<text x="345.9" y="334.9" transform="rotate(-40 345.9 334.9)">)</text>
<text x="338.4" y="341.1" transform="rotate(-40 338.4 341.1)">(</text>
</g>
<g font-size="4.6">
<text x="273.8" y="48.7">41</text>
<text x="263.9" y="56.4">22</text>
<text x="439.5" y="103.7" transform="rotate(-90 439.5 103.7)">15 H11</text>
<text x="408.9" y="110.2">2x 2,05</text>
<text x="241" y="124.1" transform="rotate(-90 241 124.1)">49</text>
<text x="364.9" y="124.8" transform="rotate(-90 364.9 124.8)">8</text>
<text x="412.2" y="127.9" transform="rotate(50 412.2 127.9)">R0,25</text>
<text x="322.8" y="138.6" transform="rotate(-90 322.8 138.6)">20</text>
<text x="432.2" y="140.6">Ra1,6</text>
<text x="120" y="148.7">120</text>
<text x="428.5" y="146.2">C</text>
<text x="121.4" y="161.5">66,5</text>
<text x="171" y="161.5">20</text>
<text x="374.9" y="163.2">20</text>
<text x="411.9" y="163.2">66,5</text>
<text x="213.4" y="171.7">schriftgroesse 5</text>
<text x="52.4" y="176.9" transform="rotate(-90 52.4 176.9)">7</text>
<text x="199.2" y="176.9">gelasert oder graviert</text>
<text x="39.8" y="202" transform="rotate(-90 39.8 202)">55</text>
<text x="105.2" y="201.4" transform="rotate(34 105.2 201.4)">2x M8x16/22,2</text>
<text x="229" y="212.6" transform="rotate(-90 229 212.6)">34</text>
<text x="53.5" y="218.6" transform="rotate(-90 53.5 218.6)">2x 30</text>
<text x="239.8" y="219.9" transform="rotate(-90 239.8 219.9)">19</text>
<text x="260.3" y="220.9">14</text>
<text x="501.6" y="218.6" transform="rotate(-90 501.6 218.6)">2x 30</text>
<text x="421.4" y="223.8" transform="rotate(-40 421.4 223.8)">2x M8x16/22,2</text>
<text x="273.9" y="233.6">42</text>
<text x="281.1" y="241.1">56</text>
<text x="97.7" y="251.6">26</text>
<text x="240.5" y="259.3">2x 5</text>
<text x="272.9" y="259.3">2x 46</text>
<text x="76.5" y="268.4">1</text>
<text x="262.9" y="266.5">2x 28</text>
<text x="75.3" y="291.2">2</text>
<text x="295" y="291.5" transform="rotate(-90 295 291.5)">30</text>
<text x="59.2" y="296.2" transform="rotate(-90 59.2 296.2)">8</text>
<text x="236.9" y="295.5" transform="rotate(-90 236.9 295.5)">2x 30</text>
<text x="66" y="300.9" transform="rotate(-90 66 300.9)">10.5 tol.haltig</text>
<text x="393.3" y="328.9">Ra3,2</text>
<text x="162.4" y="330.2" transform="rotate(-90 162.4 330.2)">105</text>
<text x="244.7" y="334.7" transform="rotate(-90 244.7 334.7)">48</text>
<text x="522.7" y="332.7">1:2</text>
<text x="295" y="340.7" transform="rotate(-90 295 340.7)">60</text>
<text x="52.3" y="345.9" transform="rotate(-90 52.3 345.9)">71</text>
<text x="236.9" y="343" transform="rotate(-90 236.9 343)">65</text>
<text x="340.4" y="361.1" transform="rotate(-90 340.4 361.1)">4x 11</text>
<text x="73.7" y="371.8" transform="rotate(-90 73.7 371.8)">20</text>
<text x="157.8" y="371.8" transform="rotate(-90 157.8 371.8)">20</text>
<text x="81.5" y="374.8" transform="rotate(-90 81.5 374.8)">13</text>
<text x="149.3" y="374.8" transform="rotate(-90 149.3 374.8)">13</text>
<text x="85.9" y="384.2">8</text>
<text x="145.8" y="384.5">8</text>
<text x="76.9" y="391.7">G3/8&quot;</text>
<text x="141.6" y="391.6">G3/8&quot;</text>
</g>
<g font-size="4.5">
<text x="418.1" y="124" transform="rotate(27 418.1 124)">R0,1</text>
<text x="324.5" y="351.8" transform="rotate(-40 324.5 351.8)">6,6 H13</text>
<text x="259.8" y="392.1" transform="rotate(-51 259.8 392.1)">2x M6x10/15,1</text>
</g>
<g font-size="3.9">
<text x="409.8" y="23.8">Allgemeintoleranzen nach ISO 2768-mK / Tolerierung ISO 8015</text>
<text x="439.6" y="319.8">-0.2</text>
<text x="439.6" y="323.6">-0.4</text>
<text x="458.1" y="323.6">+0.3</text>
<text x="471.5" y="383">1:1</text>
<text x="457.5" y="389.5">2,4</text>
<text x="565.3" y="387">1/1</text>
<text x="472.7" y="391.1">A2</text>
</g>
<g font-size="3.3">
<text x="387" y="346.3">1</text>
<text x="387" y="342.3">2</text>
<text x="393.4" y="346.3">ETW-15560-0103</text>
<text x="393.4" y="342.3">41032</text>
<text x="425.4" y="346.3">BLOCK</text>
<text x="425.4" y="342.3">KOENIG EXP.SK 550 Ø 8 STD</text>
<text x="485" y="346.3">1</text>
<text x="485" y="342.3">1</text>
<text x="491.4" y="346.3">56x55x120</text>
<text x="491.4" y="342.3">SK 550 Ø 8</text>
<text x="531.4" y="346.3">EN-GJS-400-15</text>
<text x="531.4" y="342.3">Stahl</text>
<text x="393.4" y="350.2">ETW-15560-0113</text>
<text x="425.4" y="350.2">ANSCHLUSSBLOCK</text>
<text x="485" y="350.2">1</text>
<text x="491.4" y="350.2">56x55x120</text>
<text x="531.4" y="350.2">*</text>
<text x="405.4" y="358.2">12.03.24 Messerli, Raoul</text>
<text x="405.4" y="362.2">Wird bearbeitet</text>
<text x="405.4" y="370.2">11.03.24</text>
<text x="405.4" y="366.2">12.03.24 Messerli, Raoul</text>
<text x="421.2" y="370.2">Messerli, Raoul</text>
<text x="483.4" y="370.2">-</text>
<text x="483.4" y="366.2">ZU WENDEVENTIL</text>
<text x="404.9" y="374.2">-</text>
<text x="455.1" y="374.2">-</text>
<text x="483.4" y="374.2">-</text>
</g>
<g font-size="3.2">
<text x="134.3" y="160.9">0,2</text>
<text x="424.7" y="162.7">0,2</text>
<text x="289.2" y="258.7">0,2</text>
<text x="244.2" y="326.3" transform="rotate(-90 244.2 326.3)">0,2</text>
<text x="236.4" y="334.9" transform="rotate(-90 236.4 334.9)">0,2</text>
<text x="294.5" y="332.3" transform="rotate(-90 294.5 332.3)">0,2</text>
</g>
<g font-size="2.7">
<text x="437.4" y="87.6" transform="rotate(-90 437.4 87.6)">+0,11</text>
<text x="440.2" y="85.9" transform="rotate(-90 440.2 85.9)">0</text>
<text x="426.9" y="108.1">+0,1</text>
<text x="428.6" y="110.9">0</text>
<text x="57.1" y="293.5" transform="rotate(-90 57.1 293.5)">+0,12</text>
<text x="59.9" y="291.8" transform="rotate(-90 59.9 291.8)">0</text>
<text x="341.3" y="338.7" transform="rotate(-40 341.3 338.7)">0</text>
</g>
<g font-size="2.6">
<text x="385.7" y="354">Pos</text>
<text x="393.4" y="354">Artikelnummer</text>
<text x="425.4" y="354">Bezeichnung</text>
<text x="483.7" y="354">Stk</text>
<text x="491.4" y="354">Dimension</text>
<text x="531.4" y="354">Werkstoff</text>
<text x="385.4" y="358">Aenderung:</text>
<text x="385.4" y="366">Gezeichnet:</text>
<text x="385.4" y="362">Status:</text>
<text x="385.4" y="370">Modellierer:</text>
<text x="385.4" y="374.2">Aehnlich wie:</text>
<text x="437.4" y="374.2">Ersatz fuer:</text>
<text x="455.5" y="378.7">Gewicht</text>
<text x="457.9" y="381.7">[kg]</text>
<text x="468.8" y="378.7">Massstab</text>
<text x="553.6" y="378.7">Index</text>
<text x="563.8" y="378.7">Blatt:</text>
<text x="470.3" y="386.9">Format</text>
<text x="385.4" y="395.5">Das Urheberrecht an diesen Zeichnungen verbleibt jederzeit in unserer Firma.</text>
<text x="492.6" y="395.5">Ohne unsere schriftliche Genehmigung</text>
<text x="385.4" y="398.5">duerfen sie nicht kopiert oder vervielfaeltigt, auch niemals Drittpersonen</text>
<text x="487.4" y="398.5">mitgeteilt oder zugaenglich gemacht werden.</text>
<text x="21.2" y="403.6">3D-modelliert (Creo)</text>
</g>
<g font-size="2">
<text x="396.4" y="27.1">Bei Nennmassen unter 0.5mm sind die Abmasse direkt am Nennmass anzugeben.</text>
<text x="495.1" y="27.1">Laenge des kuerzeren Schenkels (mm)</text>
<text x="538.3" y="27.5">Symmetrie-</text>
<text x="538.3" y="29.7">toleranzen</text>
<text x="551.3" y="29.7">Planlauftoleranzen</text>
<text x="554.3" y="27.5">Rundlauf- und</text>
<text x="386.4" y="35.5">0.5</text>
<text x="393.7" y="33.2">ueber</text>
<text x="396" y="35.5">3</text>
<text x="402.2" y="33.2">ueber</text>
<text x="404.5" y="35.5">6</text>
<text x="407.9" y="30.1">Laengenmasse (mm)</text>
<text x="410.7" y="33.2">ueber</text>
<text x="412.4" y="35.5">30</text>
<text x="419.2" y="33.2">ueber</text>
<text x="420.4" y="35.5">120</text>
<text x="427.7" y="33.2">ueber</text>
<text x="428.9" y="35.5">400</text>
<text x="436.2" y="33.2">ueber</text>
<text x="436.8" y="35.5">1000</text>
<text x="444.7" y="33.2">ueber</text>
<text x="445.3" y="35.5">2000</text>
<text x="454.4" y="35.5">0.5</text>
<text x="457.3" y="30.1">Radien und Fasenhoehen (mm)</text>
<text x="461.7" y="33.2">ueber</text>
<text x="464" y="35.5">3</text>
<text x="470.2" y="33.2">ueber</text>
<text x="472.5" y="35.5">6</text>
<text x="478.7" y="33.2">ueber</text>
<text x="480.4" y="35.5">30</text>
<text x="487.2" y="33.2">ueber</text>
<text x="488.4" y="35.5">120</text>
<text x="504.2" y="33.2">ueber</text>
<text x="505.9" y="35.5">10</text>
<text x="509.2" y="30.1">Winkelmasse</text>
<text x="512.7" y="33.2">ueber</text>
<text x="514.4" y="35.5">50</text>
<text x="521.2" y="33.2">ueber</text>
<text x="522.4" y="35.5">120</text>
<text x="386.4" y="37.7">bis</text>
<text x="387.5" y="40">3</text>
<text x="394.9" y="37.7">bis</text>
<text x="396" y="40">6</text>
<text x="403.4" y="37.7">bis</text>
<text x="403.9" y="40">30</text>
<text x="411.9" y="37.7">bis</text>
<text x="411.9" y="40">120</text>
<text x="420.4" y="37.7">bis</text>
<text x="420.4" y="40">400</text>
<text x="428.3" y="40">1000</text>
<text x="428.9" y="37.7">bis</text>
<text x="436.8" y="40">2000</text>
<text x="437.4" y="37.7">bis</text>
<text x="445.3" y="40">4000</text>
<text x="445.9" y="37.7">bis</text>
<text x="454.4" y="37.7">bis</text>
<text x="455.5" y="40">3</text>
<text x="462.9" y="37.7">bis</text>
<text x="464" y="40">6</text>
<text x="471.4" y="37.7">bis</text>
<text x="471.9" y="40">30</text>
<text x="479.9" y="37.7">bis</text>
<text x="479.9" y="40">120</text>
<text x="488.4" y="37.7">bis</text>
<text x="488.4" y="40">400</text>
<text x="496.9" y="37.7">bis</text>
<text x="497.4" y="40">10</text>
<text x="505.4" y="37.7">bis</text>
<text x="505.9" y="40">50</text>
<text x="513.9" y="37.7">bis</text>
<text x="513.9" y="40">120</text>
<text x="522.4" y="37.7">bis</text>
<text x="522.4" y="40">400</text>
<text x="529.7" y="37.7">ueber</text>
<text x="530.9" y="40">400</text>
<text x="540.4" y="36.6">0.5mm</text>
<text x="558.9" y="36.6">0.2mm</text>
</g>
<text font-size="1.8" x="536.3" y="43.5">Alle Masse auf der Zeichnung in mm</text>
</svg>
